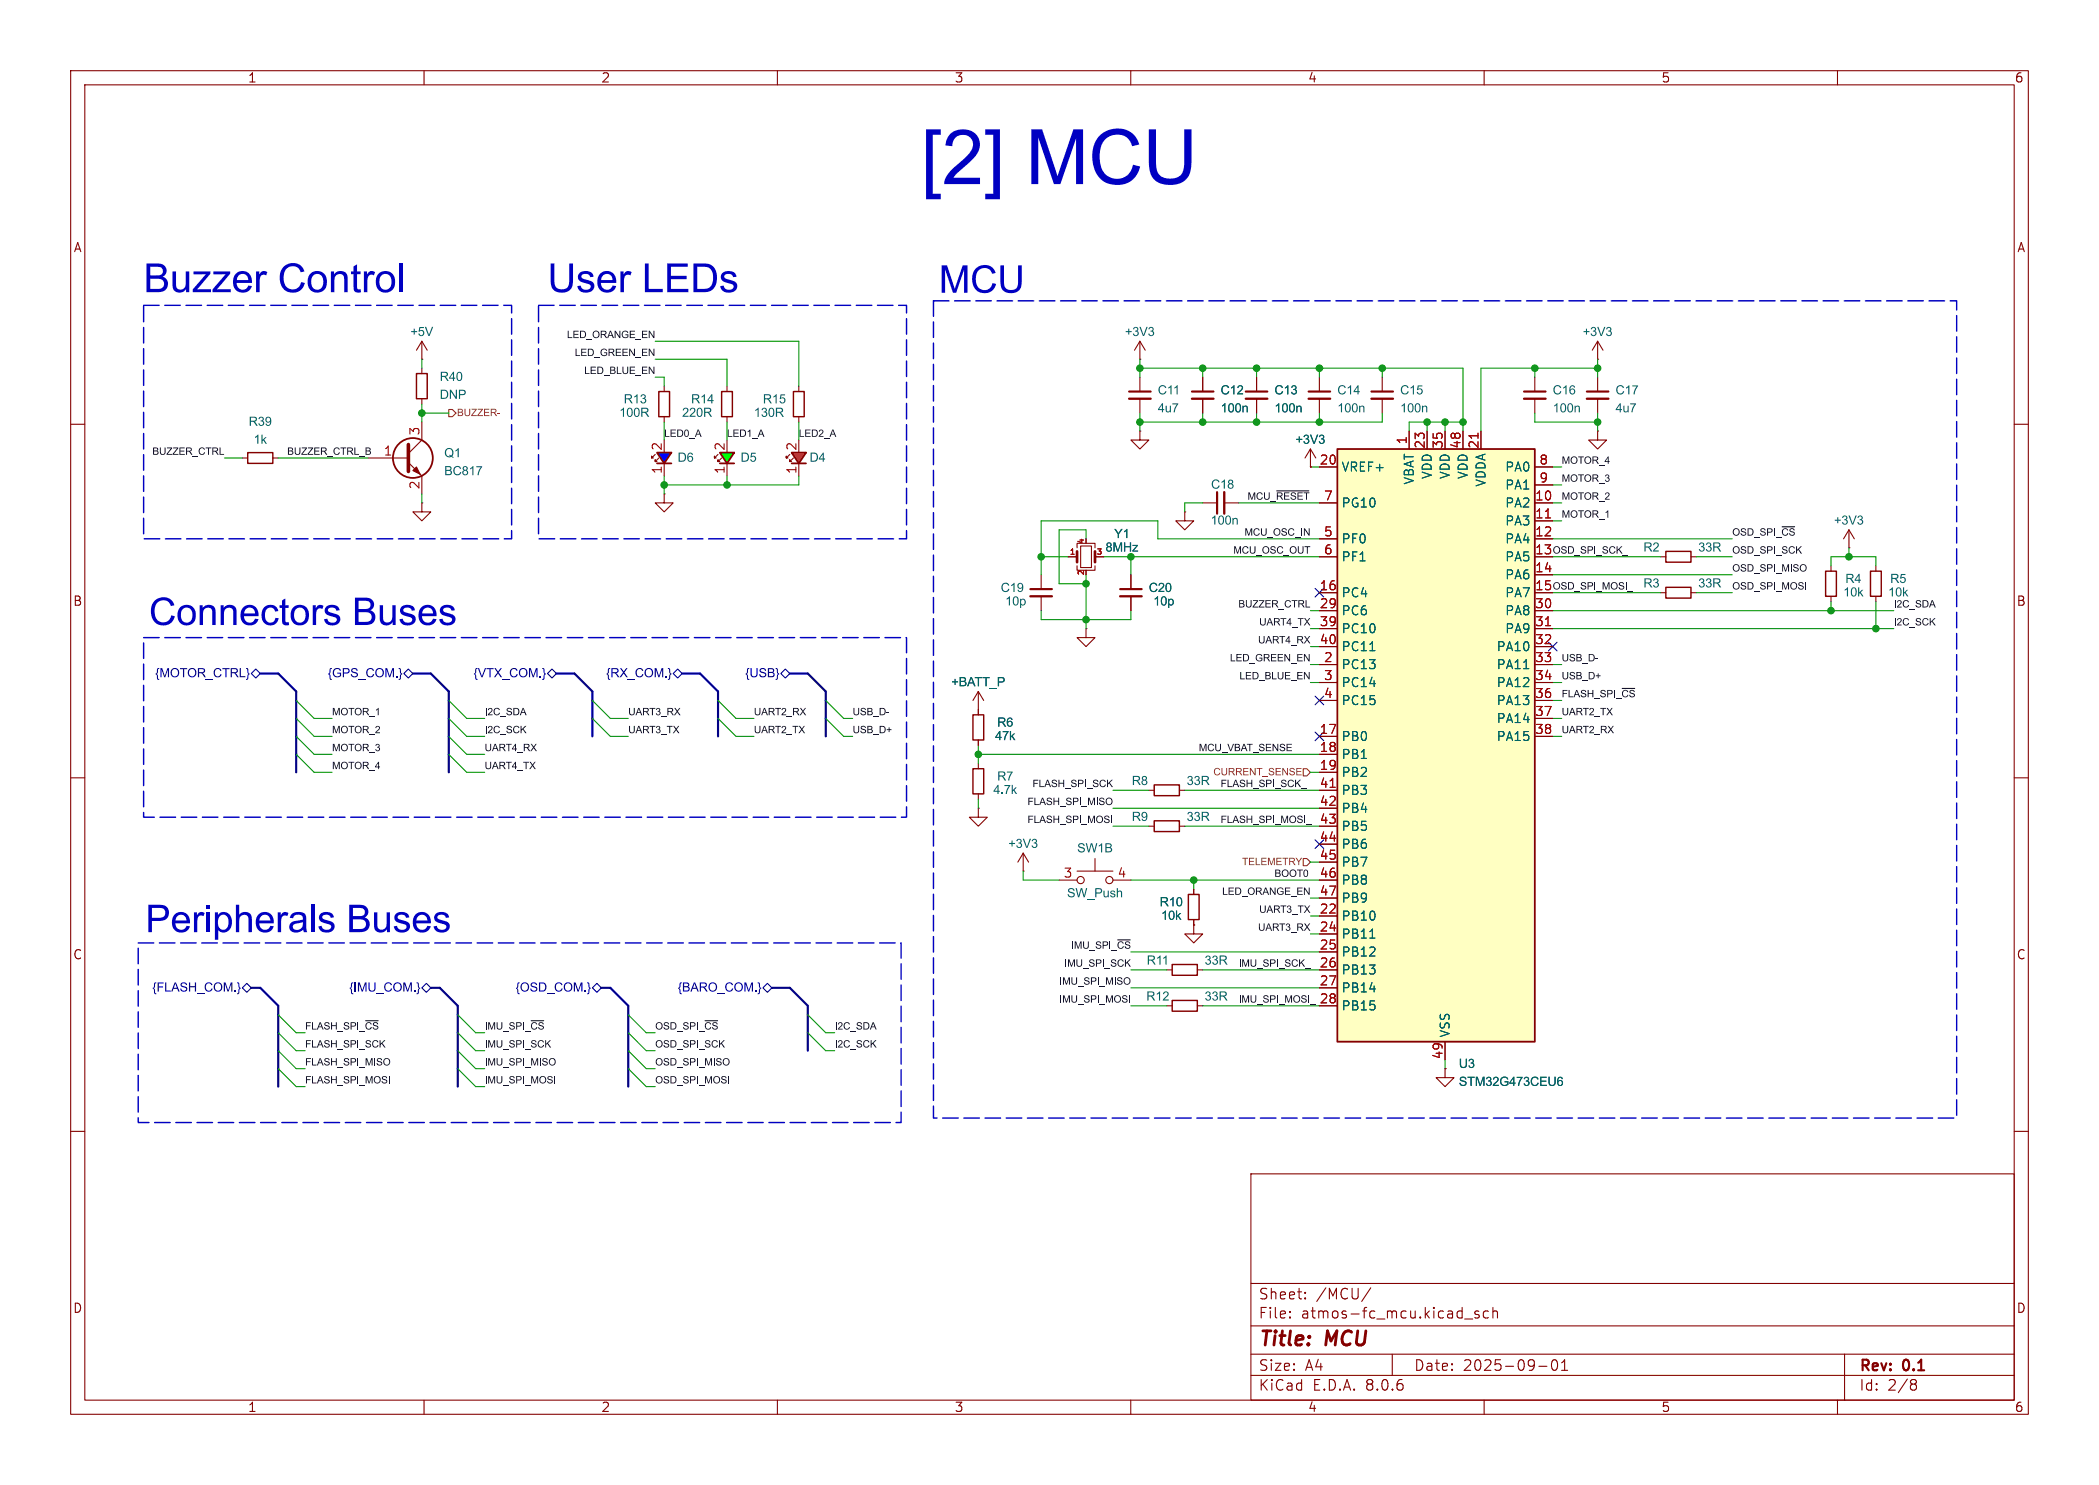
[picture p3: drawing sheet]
<svg xmlns="http://www.w3.org/2000/svg" width="297mm" height="210mm" viewBox="0 0 297 210" stroke-linecap="round" stroke-linejoin="round" font-family="sans-serif">
<g fill="none" stroke="#840000" stroke-width=".15">
<path d="M10 10h277v190h-277zM12 12h273v186h-273zM60 10v2M110 10v2M160 10v2M210 10v2M260 10v2M10 60h2M161.3 53.3v2.1M161.3 56.4v2M285 60h2M10 110h2"/>
<path d="M285 110h2M10 160h2M285 160h2M177 166h108v32h-108zM60 198v2M110 198v2M160 198v2M177 194.5h108M177 191.5h108M177 187.5h108M177 181.5h108M182.5 186.3h.1l-.1 .1"/>
<path d="M182.5 186.3v.1M182.5 185.5v.1M182.5 185.5h.1l-.1 .1M184.7 183.6v.1M184.7 183.6h-.1l.1 .1M184.7 182.8v.1M184.7 182.8h-.1l.1 .1M194 182.1l-1.3 2M197 191.5v3M207.2 186.5h1.2M209.2 185.5l-.3-.1-.2 .2v.2l.5 .2 .1 .1-.1 .2-.1 .1-.4-.1M210 198v2"/>
<path d="M210.6 185.5l-.4-.1-.3 .3v.4l.1 .2 .2 .1 .4-.1M211.2 185.5a.37 .37 0 0 1 .7 .1v.8M211.2 184.9v1.5M217.7 193.2h1.2M219.7 192.4a.36 .36 0 0 1 .3-.1 .36 .36 0 0 1 .3 .3 .77 .77 0 0 1-.4 1.2 .91 .91 0 0 1-.2-1.4zM221 193.8h.8M221 192.7l.4-.4v1.5M260 198v2M261 191.5v6.5M270.6 195.1h.3l.3 .3-.1 .2-.2 .1M270.6 195.7h.3M270.9 195.7l.2 .2 .1 .4-.3 .3h-.3"/>
</g>
<path d="M159.8 56.4h3" fill="none" stroke="#840000" stroke-width=".33"/>
<path d="M159.8 55.4h3" fill="none" stroke="#840000" stroke-width=".3"/>
<path d="M93 64h2l-1 1.5z" fill="#00f"/>
<g fill="none" stroke="#840000" stroke-width=".25">
<path d="M93 64h2l-1 1.5zM93 65.5h2"/>
<circle cx="58.4" cy="64.8" r="2.82"/>
</g>
<g fill="none" stroke="#840000" stroke-width=".15">
<path d="M59.7 50.8h.1M59.7 48.3v2.5M59.7 52.1v.7M59.7 56.4v.8M59.7 59.7v2.5l-1.9 1.9M59.7 48.3l-.8 1.2M59.7 48.3l.8 1.2M102.9 54.6v.8M102.9 58.9v.8M161.3 50.8h.1M161.3 48.3l-.8 1.2M161.3 48.3v2.5"/>
<path d="M161.3 48.3l.8 1.2M170.2 53.3v2.1M170.2 56.4v2M177.8 53.3v2.1M177.8 56.4v2M186.7 53.3v2.1M186.7 56.4v2M195.6 53.3v2.1M195.6 56.4v2M217.2 53.3v2.1M217.2 56.4v2M226.1 50.8h.1"/>
<path d="M226.1 48.3l-.8 1.2M226.1 48.3v2.5M226.1 48.3l.7 1.2M34.3 64.8h.8M38.6 64.8h.8M52.1 64.8h5.7M57.8 65.4l1.9 1.9v2.6M59.7 71.1v1.3h1.3l-1.3 1.3-1.3-1.3h1.3M59.7 71.1h.1M92.7 64.3l-.5 .5v-.3v.3h.3M93.2 64.8l-.5 .5v-.3v.3h.3M94 62.2v1.8"/>
<path d="M94 65.4v1.9M151.1 78.7h1.3M152.4 77.5v-.7h2.5v.7M152.9 77.2h1.5v3.1h-1.5zM154.9 78.7h1.3M170.2 71.1h2M173.2 71.1h2.1M185.4 66h.1M185.4 63.5l-.7 1.3M185.4 63.5v2.5M185.4 63.5l.8 1.3M226.1 61v1.2h1.2l-1.2 1.3-1.3-1.3h1.3"/>
<path d="M226.1 61h.1M234.9 78.7h.8M239.3 78.7h.7M152.4 80v.6h2.5v-.6"/>
</g>
<path d="M168.7 56.4h3M176.3 56.4h3M185.2 56.4h3M194.1 56.4h3M215.6 56.4h3.1M173.2 69.6v3" fill="none" stroke="#840000" stroke-width=".33"/>
<path d="M168.7 55.4h3M176.3 55.4h3M185.2 55.4h3M194.1 55.4h3M215.6 55.4h3.1M172.2 69.6v3" fill="none" stroke="#840000" stroke-width=".3"/>
<path d="M58.9 52.8h1.6v3.6h-1.6zM102.1 55.4h1.5v3.5h-1.5zM35.1 64h3.5v1.5h-3.5zM235.7 78h3.6v1.5h-3.6z" fill="none" stroke="#840000" stroke-width=".2"/>
<path d="M152.4 78v1.5M154.9 78v1.5" fill="none" stroke="#840000" stroke-width=".38"/>
<path d="M57.8 62.9v3.8" fill="none" stroke="#840000" stroke-width=".51"/>
<path d="M58.4 66.5l.5-.5 .5 1.1z" fill="#840000" stroke="#840000" stroke-width=".15"/>
<path d="M112 64h2l-1 1.5z" fill="#f90"/>
<path d="M112 64h2l-1 1.5zM112 65.5h2" fill="none" stroke="#840000" stroke-width=".25"/>
<path d="M113 54.6v.8M113 58.9v.8M226.1 53.3v2.1M226.1 56.4v2M111.8 64.3l-.5 .5v-.3v.3h.2M112.3 64.8l-.5 .5v-.3v.3h.2M113 62.2v1.8M113 65.4v1.9M167.6 72.4v1.3h1.3l-1.3 1.2-1.2-1.2h1.2M167.6 72.4h.1M147.3 81.3v2M147.3 84.3v2.1" fill="none" stroke="#840000" stroke-width=".15"/>
<path d="M112.3 55.4h1.5v3.5h-1.5z" fill="none" stroke="#840000" stroke-width=".2"/>
<path d="M224.5 56.4h3.1M145.8 84.3h3" fill="none" stroke="#840000" stroke-width=".33"/>
<path d="M224.5 55.4h3.1M145.8 83.3h3" fill="none" stroke="#840000" stroke-width=".3"/>
<path d="M189.2 63.5h28v83.8h-28z" fill="#ffffc2"/>
<path d="M189.2 63.5h28v83.8h-28z" fill="none" stroke="#840000" stroke-width=".25"/>
<g fill="none" stroke="#840000" stroke-width=".15">
<path d="M94 69.9v1.2h1.2l-1.2 1.3-1.3-1.3h1.3M94 69.9h.1M186.7 71.1h2.5M186.7 76.2h2.5M186.7 78.7h2.5M186.7 66h2.5M199.4 61v2.5M201.9 61v2.5M204.5 61v2.5M207 61v2.5M209.5 61v2.5M217.2 71.1h2.5"/>
<path d="M217.2 73.7h2.5M217.2 76.2h2.5M217.2 78.7h2.5M217.2 66h2.5M217.2 68.6h2.5M186.7 83.8h2.5M186.7 94h2.5M186.7 86.4h2.5M186.7 96.5h2.5M186.7 88.9h2.5M186.7 91.4h2.5M186.7 99.1h2.5"/>
<path d="M217.2 81.3h2.5M217.2 83.8h2.5M217.2 94h2.5M217.2 86.4h2.5M217.2 96.5h2.5M217.2 88.9h2.5M217.2 91.4h2.5M217.2 99.1h2.5M186.7 104.1h2.5M186.7 106.7h2.5M186.7 109.2h2.5M186.7 111.8h2.5"/>
<path d="M186.7 114.3h2.5M186.7 116.8h2.5M186.7 119.4h2.5M217.2 104.1h2.5M217.2 101.6h2.5M186.7 129.5h2.5M186.7 132.1h2.5M186.7 134.6h2.5M186.7 137.2h2.5M186.7 139.7h2.5M186.7 121.9h2.5M186.7 124.5h2.5"/>
<path d="M186.7 127h2.5M186.7 142.2h2.5M204.5 147.3v2.6"/>
</g>
<path d="M209.1 61.3v.7M218.7 73.2h.7M218.7 88.5h.7M188.2 111.3h.7" fill="none" stroke="#a90000" stroke-width=".15"/>
<path d="M193.8 92h.8M215.6 94.6h.7M193.8 132.7h.8" fill="none" stroke="#006464" stroke-width=".15"/>
<path d="M101.9 64h2l-1 1.5z" fill="#0f0"/>
<path d="M101.9 64h2l-1 1.5zM101.9 65.5h2" fill="none" stroke="#840000" stroke-width=".25"/>
<g fill="none" stroke="#840000" stroke-width=".15">
<path d="M94 54.6v.8M94 58.9v.8M101.6 64.3l-.5 .5v-.3v.3h.2M102.1 64.8l-.5 .5v-.3v.3h.3M102.9 62.2v1.8M102.9 65.4v1.9M161.3 61v1.2h1.3l-1.3 1.3-1.3-1.3h1.3M161.3 61h.1M261.6 77.5h.1M261.6 74.9l-.7 1.3M261.6 74.9v2.6M261.6 74.9l.8 1.3"/>
<path d="M138.4 97.8l-.7 1.3M138.4 97.8v3.3M138.4 97.8l.8 1.3M153.7 88.9v1.3h1.2l-1.2 1.2-1.3-1.2h1.3M153.7 88.9h.1M160 81.3v2M160 84.3v2.1M234.9 83.8h.8M239.3 83.8h.7M259.1 80v.8M259.1 84.3v.8M265.4 80v.8"/>
<path d="M265.4 84.3v.8M138.4 114.3v1.3h1.3l-1.3 1.2-1.2-1.2h1.2M138.4 114.3h.1M138.4 104.6v.8M138.4 108v.7M138.4 112.3v.7M162.6 111.8h.7M162.6 116.8h.7M166.9 111.8h.7M166.9 116.8h.7M144.8 123.2h.1M144.8 120.7l-.8 1.2"/>
<path d="M144.8 120.7v2.5M144.8 120.7l.7 1.2M149.9 124.5h2.5M152.4 123.2h5.1M154.9 121.4v1.8M157.5 124.5h2.5M165.1 137.2h.8M168.9 130.8v1.3h1.3l-1.3 1.3-1.3-1.3h1.3M168.9 130.8h.1M168.9 125.7v.8M168.9 130v.8M169.4 137.2h.8"/>
<path d="M169.4 142.2h.8M204.5 151.1v1.3h1.2l-1.2 1.3-1.3-1.3h1.3M204.5 151.1h.1"/>
<circle cx="152.9" cy="124.5" r=".51"/>
<circle cx="157" cy="124.5" r=".51"/>
</g>
<path d="M93.2 55.4h1.5v3.5h-1.5zM235.7 83.1h3.6v1.5h-3.6zM258.3 80.8h1.5v3.5h-1.5zM264.7 80.8h1.5v3.5h-1.5zM137.7 101.1h1.5v3.5h-1.5zM137.7 108.7h1.5v3.6h-1.5zM163.3 111h3.6v1.5h-3.6zM163.3 116.1h3.6v1.5h-3.6zM165.9 136.4h3.5v1.5h-3.5zM168.1 126.5h1.6v3.5h-1.6zM165.9 141.5h3.5v1.5h-3.5z" fill="none" stroke="#840000" stroke-width=".2"/>
<path d="M158.5 84.3h3" fill="none" stroke="#840000" stroke-width=".33"/>
<path d="M158.5 83.3h3" fill="none" stroke="#840000" stroke-width=".3"/>
<path d="M35.6 95.3l.6-.7 .6 .7-.6 .6zM57.1 95.3l.7-.7 .6 .7-.6 .6zM77.5 95.3l.6-.7 .6 .7-.6 .6zM95.2 95.3l.7-.7 .6 .7-.6 .6zM110.5 95.3l.6-.7 .7 .7-.7 .6zM34.3 139.7l.6-.6 .7 .6-.7 .6zM59.7 139.7l.6-.6 .7 .6-.7 .6zM83.8 139.7l.7-.6 .6 .6-.6 .6zM107.9 139.7l.7-.6 .6 .6-.6 .6z" fill="none" stroke="#000084" stroke-width=".15"/>
<path d="M63.5 57.9h.5l.5 .5-.5 .5h-.5zM184.4 108.7h.5l.5 .5-.5 .5h-.5zM184.4 121.4h.5l.5 .5-.5 .5h-.5z" fill="none" stroke="#725600" stroke-width=".15"/>
<path d="M180.7 69.4h4.5" fill="none" stroke="#0f0f0f" stroke-width=".15"/>
<g fill="#0000c2">
<path d="M131 18.3h2.1v.8h-1.1v8.3h1.1v.8h-2.1z"/>
<path d="M134.5 18.9a2.66 2.66 0 0 1 4 .7 2.66 2.66 0 0 1-.9 3l-2.1 1.8-.6 .7h3.8v.9h-5.1a4.3 4.3 0 0 1 1.9-2.8 7.4 7.4 0 0 0 2.1-2.3 1.46 1.46 0 0 0-1.3-1.9 1.46 1.46 0 0 0-1.6 1.7l-.9-.1a2.55 2.55 0 0 1 .7-1.7z"/>
<path d="M139.4 18.3h2.1v9.9h-2.1v-.8h1.1v-8.3h-1.1z"/>
<path d="M145.9 18.3h1.6l2.1 6.6 2.3-6.6h1.4v7.7h-1v-6.5l-2.3 6.5h-.9l-2.2-6.6v6.6h-1z"/>
<path d="M155.5 19.3a3.5 3.5 0 0 1 5.2 .1l.5 1-1 .3a2.28 2.28 0 0 0-2-1.7 2.28 2.28 0 0 0-2.3 1.4 4.6 4.6 0 0 0 .4 4.1 2.31 2.31 0 0 0 2.4 .7 2.31 2.31 0 0 0 1.6-1.9l1 .3a3.4 3.4 0 0 1-2.6 2.5 3.4 3.4 0 0 1-3.4-1.3 5 5 0 0 1 .2-5.5z"/>
<path d="M162.6 18.3h1v4.5a2.08 2.08 0 0 0 1.1 2.4 2.08 2.08 0 0 0 2.6-.8l.3-1.1v-5h1v4.5a3.1 3.1 0 0 1-1.2 2.9 3.8 3.8 0 0 1-4.2-.4 3.7 3.7 0 0 1-.6-2.5z"/>
</g>
<path d="M20.3 43.2h52.1v33h-52.1zM76.2 43.2h52.1v33h-52.1zM132.1 42.5h144.8v115.6h-144.8zM20.3 90.2h108v25.4h-108zM19.6 133.4h107.9v25.4h-107.9z" fill="none" stroke="#0000c2" stroke-width=".2" stroke-dasharray="2.2 .8"/>
<path d="M36.8 95.3h2.6l2.5 2.5v11.4M58.4 95.3h2.6l2.5 2.5v11.4M78.7 95.3h2.6l2.5 2.5v6.3M96.5 95.3h2.6l2.5 2.5v6.3M111.8 95.3h2.5l2.5 2.5v6.3M35.6 139.7h1.2l2.6 2.5v11.5M61 139.7h1.2l2.6 2.5v11.5M85.1 139.7h1.3l2.5 2.5v11.5M109.2 139.7h2.6l2.5 2.5v6.4" fill="none" stroke="#000084" stroke-width=".3"/>
<g fill="none" stroke="#009600" stroke-width=".15">
<path d="M59.7 50.8v1.3M59.7 57.2v2.5M59.7 58.4h3.8M92.7 53.3h1.3v1.3M92.7 50.8h10.2v3.8M92.7 48.3h20.3v6.3M94 59.7v2.5M102.9 59.7v2.5M113 59.7v2.5M161.3 50.8v2.5M161.3 58.4v2.6M161.3 52.1h45.7v8.9"/>
<path d="M170.2 52.1v1.2M170.2 58.4v1.3M177.8 52.1v1.2M177.8 58.4v1.3M186.7 52.1v1.2M186.7 58.4v1.3M195.6 58.4v1.3h-34.3M195.6 52.1v1.2M201.9 59.7v1.3M204.5 59.7v1.3M207 59.7h-7.6v1.3M217.2 58.4v1.3h8.9"/>
<path d="M217.2 52.1v1.2M226.1 52.1h-16.6v8.9M226.1 50.8v2.5M226.1 58.4v2.6M31.7 64.8h2.6M39.4 64.8h12.7M59.7 69.9v1.2M94 67.3v2.6M102.9 67.3v1.3M113 67.3v1.3h-19M147.3 78.7h3.8M153.7 76.2v-1.3h-3.8v7.7h3.8"/>
<path d="M156.2 78.7h30.5M160 78.7v2.6M170.2 71.1h-2.6v1.3M175.3 71.1h11.4M185.4 66h1.3M186.7 76.2h-22.9v-2.5h-16.5v7.6M219.7 78.7h15.2M219.7 76.2h25.4M219.7 71.1h1.3M219.7 66h1.3M219.7 73.7h1.3M219.7 68.6h1.3"/>
<path d="M240 78.7h5.1M261.6 77.5v1.2M41.9 99.1l2.5 2.5h2.6M63.5 99.1l2.5 2.5h2.6M83.8 99.1l2.6 2.5h2.5M101.6 99.1l2.5 2.5h2.6M116.8 99.1l2.6 2.5h1.2M147.3 86.4v1.2h12.7v-1.2M153.7 81.3v7.6M185.4 88.9h1.3M185.4 86.4h1.3M185.4 94h1.3"/>
<path d="M185.4 96.5h1.3M185.4 91.4h1.3M219.7 88.9h48.3M219.7 86.4h48.3M219.7 94h1.3M219.7 96.5h1.3M219.7 83.8h15.2M219.7 81.3h25.4M219.7 99.1h1.3M240 83.8h5.1M259.1 80v-1.3h6.3v1.3M259.1 85.1v1.3"/>
<path d="M265.4 85.1v3.8M41.9 101.6l2.5 2.5h2.6M41.9 106.7l2.5 2.5h2.6M41.9 104.1l2.5 2.6h2.6M63.5 101.6l2.5 2.5h2.6M63.5 106.7l2.5 2.5h2.6M63.5 104.1l2.5 2.6h2.6M83.8 101.6l2.6 2.5h2.5M101.6 101.6l2.5 2.5h2.6M116.8 101.6l2.6 2.5h1.2M138.4 106.7h48.3M138.4 105.4v2.6"/>
<path d="M138.4 113v1.3M157.5 111.8h5.1M157.5 116.8h5.1M157.5 114.3h29.2M167.6 111.8h19.1M167.6 116.8h19.1M185.4 109.2h1.3M219.7 101.6h1.3M219.7 104.1h1.3M144.8 123.2v1.3h5.1M160 124.5h26.7M160 137.2h5.1"/>
<path d="M160 139.7h26.7M160 134.6h26.7M168.9 124.5v1.2M170.2 137.2h16.5M185.4 129.5h1.3M185.4 127h1.3M185.4 132.1h1.3M185.4 121.9h1.3M39.4 148.6l2.5 2.5h1.3M39.4 143.5l2.5 2.6h1.3M39.4 151.1l2.5 2.6h1.3M39.4 146.1l2.5 2.5h1.3"/>
<path d="M64.8 148.6l2.5 2.5h1.3M64.8 143.5l2.5 2.6h1.3M64.8 151.1l2.5 2.6h1.3M64.8 146.1l2.5 2.5h1.3M88.9 148.6l2.5 2.5h1.3M88.9 143.5l2.5 2.6h1.3M88.9 151.1l2.5 2.6h1.3M88.9 146.1l2.5 2.5h1.3M114.3 143.5l2.5 2.6h1.3M114.3 146.1l2.5 2.5h1.3M160 142.2h5.1M170.2 142.2h16.5"/>
<path d="M204.5 149.9v1.2"/>
</g>
<path d="M186.1 98.5l1.2 1.2M186.1 83.2l1.2 1.2M187.3 98.5l-1.2 1.2M187.3 83.2l-1.2 1.2M219.1 90.8l1.2 1.2M220.3 90.8l-1.2 1.2M186.1 103.5l1.2 1.2M186.1 118.8l1.2 1.2M187.3 103.5l-1.2 1.2M187.3 118.8l-1.2 1.2" fill="none" stroke="#000084" stroke-width=".15"/>
<g fill="none" stroke="#840000" stroke-width=".15">
<path d="M170.2 53.3v2.1M170.2 56.4v2M177.8 53.3v2.1M177.8 56.4v2M151.1 78.7h1.3M154.9 78.7h1.3M185.4 66h.1M186.7 71.1h2.5M186.7 76.2h2.5M186.7 78.7h2.5M186.7 66h2.5M199.4 61v2.5"/>
<path d="M201.9 61v2.5M204.5 61v2.5M207 61v2.5M209.5 61v2.5M217.2 71.1h2.5M217.2 73.7h2.5M217.2 76.2h2.5M217.2 78.7h2.5M217.2 66h2.5M217.2 68.6h2.5M160 81.3v2M160 84.3v2.1"/>
<path d="M186.7 83.8h2.5M186.7 94h2.5M186.7 86.4h2.5M186.7 96.5h2.5M186.7 88.9h2.5M186.7 91.4h2.5M186.7 99.1h2.5M217.2 81.3h2.5M217.2 83.8h2.5M217.2 94h2.5M217.2 86.4h2.5M217.2 96.5h2.5"/>
<path d="M217.2 88.9h2.5M217.2 91.4h2.5M217.2 99.1h2.5M138.4 100.3v.8M138.4 104.6v.8M186.7 104.1h2.5M186.7 106.7h2.5M186.7 109.2h2.5M186.7 111.8h2.5M186.7 114.3h2.5M186.7 116.8h2.5M186.7 119.4h2.5"/>
<path d="M217.2 104.1h2.5M217.2 101.6h2.5M168.9 130.8h.1M168.9 125.7v.8M168.9 130v.8M186.7 129.5h2.5M186.7 132.1h2.5M186.7 134.6h2.5M186.7 137.2h2.5M186.7 139.7h2.5M186.7 121.9h2.5M186.7 124.5h2.5"/>
<path d="M186.7 127h2.5M186.7 142.2h2.5M204.5 151.1h.1M204.5 147.3v2.6"/>
</g>
<path d="M209.1 61.3v.7M218.7 73.2h.7M218.7 88.5h.7M188.2 111.3h.7" fill="none" stroke="#a90000" stroke-width=".15"/>
<path d="M193.8 92h.8M215.6 94.6h.7M193.8 132.7h.8" fill="none" stroke="#006464" stroke-width=".15"/>
<g fill="#009600" stroke="#009600" stroke-width=".15">
<circle cx="265.4" cy="88.9" r=".46"/>
<circle cx="261.6" cy="78.7" r=".46"/>
<circle cx="259.1" cy="86.4" r=".46"/>
<circle cx="160" cy="78.7" r=".46"/>
<circle cx="186.7" cy="59.7" r=".46"/>
<circle cx="207" cy="59.7" r=".46"/>
<circle cx="204.5" cy="59.7" r=".46"/>
<circle cx="226.1" cy="52.1" r=".46"/>
<circle cx="217.2" cy="52.1" r=".46"/>
<circle cx="226.1" cy="59.7" r=".46"/>
<circle cx="153.7" cy="87.6" r=".46"/>
<circle cx="147.3" cy="78.7" r=".46"/>
<circle cx="168.9" cy="124.5" r=".46"/>
<circle cx="59.7" cy="58.4" r=".46"/>
<circle cx="94" cy="68.6" r=".46"/>
<circle cx="102.9" cy="68.6" r=".46"/>
<circle cx="177.8" cy="52.1" r=".46"/>
<circle cx="186.7" cy="52.1" r=".46"/>
<circle cx="177.8" cy="59.7" r=".46"/>
<circle cx="170.2" cy="59.7" r=".46"/>
<circle cx="170.2" cy="52.1" r=".46"/>
<circle cx="161.3" cy="59.7" r=".46"/>
<circle cx="161.3" cy="52.1" r=".46"/>
<circle cx="201.9" cy="59.7" r=".46"/>
<circle cx="195.6" cy="52.1" r=".46"/>
<circle cx="138.4" cy="106.7" r=".46"/>
<circle cx="153.7" cy="82.6" r=".46"/>
</g>
<g font-size="5.6" fill="#0000c2">
<text x="20.3" y="42">Buzzer Control</text>
<text x="77.5" y="42">User LEDs</text>
</g>
<g font-size="5.3" fill="#0000c2">
<text x="132.8" y="42">MCU</text>
<text x="21.1" y="89">Connectors Buses</text>
<text x="20.6" y="132.5">Peripherals Buses</text>
</g>
<g font-size="2.8" fill="#840000">
<text x="178" y="190.9">Title:</text>
<text x="187.7" y="190.9">MCU</text>
</g>
<g font-size="2.1" fill="#840000">
<text x="178" y="184">Sheet:</text>
<text x="186.2" y="184">/MCU/</text>
<text x="178" y="186.7">File:</text>
<text x="184.1" y="186.7">atmos-fc_mcu.kicad_sch</text>
<text x="178" y="196.9">KiCad</text>
<text x="178" y="194.1">Size:</text>
<text x="184.7" y="194.1">A4</text>
<text x="185.7" y="196.9">E.D.A.</text>
<text x="193.3" y="196.9">8.0.6</text>
<text x="200" y="194.1">Date:</text>
<text x="207" y="194.1">2025-09-01</text>
<text x="263" y="194.3">Rev:</text>
<text x="263" y="196.9">Id:</text>
<text x="267.1" y="196.9">2/8</text>
<text x="269.4" y="194.3">0.1</text>
</g>
<g font-size="1.8" fill="#840000">
<text x="35" y="11.9">1</text>
<text x="85" y="11.9">2</text>
<text x="135" y="11.9">3</text>
<text x="185" y="11.9">4</text>
<text x="235" y="11.9">5</text>
<text x="285" y="11.9">6</text>
<text x="10.3" y="35.9">A</text>
<text x="285.3" y="35.9">A</text>
<text x="10.3" y="85.9">B</text>
<text x="285.3" y="85.9">B</text>
<text x="10.3" y="135.9">C</text>
<text x="285.3" y="135.9">C</text>
<text x="10.3" y="185.9">D</text>
<text x="285.3" y="185.9">D</text>
<text x="35" y="199.9">1</text>
<text x="85" y="199.9">2</text>
<text x="135" y="199.9">3</text>
<text x="185" y="199.9">4</text>
<text x="235" y="199.9">5</text>
<text x="285" y="199.9">6</text>
</g>
<g font-size="1.8" fill="#006464">
<text x="58.1" y="48">+5V</text>
<text x="159.2" y="48">+3V3</text>
<text x="224" y="48">+3V3</text>
<text x="62.2" y="54.3">R40</text>
<text x="62.2" y="56.9">DNP</text>
<text x="87.6" y="59.4">100R</text>
<text x="88.3" y="57.5">R13</text>
<text x="96.5" y="59.4">220R</text>
<text x="97.8" y="57.5">R14</text>
<text x="106.7" y="59.4">130R</text>
<text x="107.9" y="57.5">R15</text>
<text x="163.8" y="56.2">C11</text>
<text x="163.8" y="58.8">4u7</text>
<text x="172.7" y="56.2">C12</text>
<text x="172.7" y="58.8">100n</text>
<text x="180.3" y="56.2">C13</text>
<text x="180.3" y="58.8">100n</text>
<text x="189.2" y="56.2">C14</text>
<text x="189.2" y="58.8">100n</text>
<text x="198.1" y="56.2">C15</text>
<text x="198.1" y="58.8">100n</text>
<text x="219.7" y="56.2">C16</text>
<text x="219.7" y="58.8">100n</text>
<text x="228.6" y="56.2">C17</text>
<text x="228.6" y="58.8">4u7</text>
<text x="35.2" y="60.7">R39</text>
<text x="35.9" y="63.2">1k</text>
<text x="62.9" y="65.1">Q1</text>
<text x="95.9" y="65.8">D6</text>
<text x="104.8" y="65.8">D5</text>
<text x="114.6" y="65.8">D4</text>
<text x="183.3" y="63.2">+3V3</text>
<text x="62.9" y="67.7">BC817</text>
<text x="171.4" y="69.6">C18</text>
<text x="189.7" y="66.9">VREF+</text>
<text x="189.7" y="72">PG10</text>
<text x="200.3" y="68.6" transform="rotate(-90 200.3 68.6)">VBAT</text>
<text x="202.8" y="67.8" transform="rotate(-90 202.8 67.8)">VDD</text>
<text x="205.3" y="67.8" transform="rotate(-90 205.3 67.8)">VDD</text>
<text x="207.9" y="67.8" transform="rotate(-90 207.9 67.8)">VDD</text>
<text x="210.4" y="68.9" transform="rotate(-90 210.4 68.9)">VDDA</text>
<text x="212.9" y="72">PA2</text>
<text x="212.9" y="66.9">PA0</text>
<text x="212.9" y="69.4">PA1</text>
<text x="157.7" y="76.6">Y1</text>
<text x="171.3" y="74.7">100n</text>
<text x="189.7" y="77.1">PF0</text>
<text x="212.9" y="74.5">PA3</text>
<text x="212.9" y="77.1">PA4</text>
<text x="259.5" y="74.7">+3V3</text>
<text x="156.4" y="78.5">8MHz</text>
<text x="189.7" y="79.6">PF1</text>
<text x="212.9" y="79.6">PA5</text>
<text x="212.9" y="82.1">PA6</text>
<text x="232.5" y="78.5">R2</text>
<text x="232.5" y="83.6">R3</text>
<text x="240.3" y="78.5">33R</text>
<text x="240.3" y="83.6">33R</text>
<text x="261.1" y="82.9">R4</text>
<text x="267.5" y="82.9">R5</text>
<text x="141.6" y="84.2">C19</text>
<text x="142.2" y="86.1">10p</text>
<text x="162.6" y="84.2">C20</text>
<text x="163.2" y="86.1">10p</text>
<text x="189.7" y="84.7">PC4</text>
<text x="189.7" y="87.2">PC6</text>
<text x="189.7" y="89.8">PC10</text>
<text x="212.9" y="84.7">PA7</text>
<text x="212.9" y="87.2">PA8</text>
<text x="212.9" y="89.8">PA9</text>
<text x="260.8" y="84.8">10k</text>
<text x="267.2" y="84.8">10k</text>
<text x="189.7" y="94.8">PC13</text>
<text x="189.7" y="92.3">PC11</text>
<text x="211.7" y="92.3">PA10</text>
<text x="211.7" y="94.8">PA11</text>
<text x="134.6" y="97.5">+BATT_P</text>
<text x="189.7" y="97.4">PC14</text>
<text x="189.7" y="99.9">PC15</text>
<text x="211.7" y="97.4">PA12</text>
<text x="211.7" y="99.9">PA13</text>
<text x="140.8" y="105.1">47k</text>
<text x="141.1" y="103.2">R6</text>
<text x="189.7" y="105">PB0</text>
<text x="189.7" y="107.5">PB1</text>
<text x="211.7" y="102.5">PA14</text>
<text x="211.7" y="105">PA15</text>
<text x="140.6" y="112.8">4.7k</text>
<text x="141.1" y="110.9">R7</text>
<text x="160.2" y="111.5">R8</text>
<text x="167.9" y="111.5">33R</text>
<text x="189.7" y="110.1">PB2</text>
<text x="189.7" y="112.6">PB3</text>
<text x="160.2" y="116.6">R9</text>
<text x="167.9" y="116.6">33R</text>
<text x="189.7" y="115.2">PB4</text>
<text x="189.7" y="117.7">PB5</text>
<text x="142.7" y="120.4">+3V3</text>
<text x="152.4" y="121">SW1B</text>
<text x="189.7" y="120.2">PB6</text>
<text x="189.7" y="122.8">PB7</text>
<text x="189.7" y="125.3">PB8</text>
<text x="151" y="127.4">SW_Push</text>
<text x="164.1" y="128.6">R10</text>
<text x="164.3" y="130.5">10k</text>
<text x="189.7" y="130.4">PB10</text>
<text x="189.7" y="127.9">PB9</text>
<text x="162.3" y="136.9">R11</text>
<text x="170.5" y="136.9">33R</text>
<text x="189.7" y="132.9">PB11</text>
<text x="189.7" y="135.5">PB12</text>
<text x="162.2" y="142">R12</text>
<text x="170.5" y="142">33R</text>
<text x="189.7" y="138">PB13</text>
<text x="189.7" y="140.6">PB14</text>
<text x="189.7" y="143.1">PB15</text>
<text x="205.3" y="146.8" transform="rotate(-90 205.3 146.8)">VSS</text>
<text x="206.4" y="151.5">U3</text>
<text x="206.4" y="154">STM32G473CEU6</text>
</g>
<g font-size="1.8" fill="#a90000">
<text x="54.2" y="64.5">1</text>
<text x="59.4" y="61.7" transform="rotate(-90 59.4 61.7)">3</text>
<text x="93.7" y="63.8" transform="rotate(-90 93.7 63.8)">2</text>
<text x="102.6" y="63.8" transform="rotate(-90 102.6 63.8)">2</text>
<text x="112.8" y="63.8" transform="rotate(-90 112.8 63.8)">2</text>
<text x="186.6" y="65.8">20</text>
<text x="199.1" y="62.9" transform="rotate(-90 199.1 62.9)">1</text>
<text x="201.7" y="63.5" transform="rotate(-90 201.7 63.5)">23</text>
<text x="204.2" y="63.5" transform="rotate(-90 204.2 63.5)">35</text>
<text x="206.8" y="63.5" transform="rotate(-90 206.8 63.5)">48</text>
<text x="209.3" y="63.5" transform="rotate(-90 209.3 63.5)">21</text>
<text x="217.7" y="65.8">8</text>
<text x="59.4" y="69.3" transform="rotate(-90 59.4 69.3)">2</text>
<text x="93.7" y="67.1" transform="rotate(-90 93.7 67.1)">1</text>
<text x="102.6" y="67.1" transform="rotate(-90 102.6 67.1)">1</text>
<text x="112.8" y="67.1" transform="rotate(-90 112.8 67.1)">1</text>
<text x="187.3" y="70.9">7</text>
<text x="217.1" y="70.9">10</text>
<text x="217.7" y="68.3">9</text>
<text x="187.3" y="75.9">5</text>
<text x="217.1" y="73.4">11</text>
<text x="217.1" y="75.9">12</text>
<text x="186.6" y="83.6">16</text>
<text x="187.3" y="78.5">6</text>
<text x="217.1" y="78.5">13</text>
<text x="217.1" y="81">14</text>
<text x="217.1" y="83.6">15</text>
<text x="186.6" y="86.1">29</text>
<text x="186.6" y="88.6">39</text>
<text x="217.1" y="86.1">30</text>
<text x="217.1" y="88.6">31</text>
<text x="186.6" y="91.2">40</text>
<text x="187.3" y="93.7">2</text>
<text x="217.1" y="91.2">32</text>
<text x="217.1" y="93.7">33</text>
<text x="187.3" y="96.3">3</text>
<text x="187.3" y="98.8">4</text>
<text x="217.1" y="96.3">34</text>
<text x="217.1" y="98.8">36</text>
<text x="217.1" y="101.3">37</text>
<text x="186.6" y="103.9">17</text>
<text x="186.6" y="106.4">18</text>
<text x="217.1" y="103.9">38</text>
<text x="186.6" y="109">19</text>
<text x="186.6" y="111.5">41</text>
<text x="186.6" y="114">42</text>
<text x="186.6" y="116.6">43</text>
<text x="186.6" y="119.1">44</text>
<text x="150.4" y="124.2">3</text>
<text x="158" y="124.2">4</text>
<text x="186.6" y="121.7">45</text>
<text x="186.6" y="124.2">46</text>
<text x="186.6" y="129.3">22</text>
<text x="186.6" y="131.8">24</text>
<text x="186.6" y="126.7">47</text>
<text x="186.6" y="134.4">25</text>
<text x="186.6" y="136.9">26</text>
<text x="186.6" y="139.4">27</text>
<text x="186.6" y="142">28</text>
<text x="204.2" y="149.9" transform="rotate(-90 204.2 149.9)">49</text>
</g>
<g font-size="1.8" fill="#000084">
<text x="22" y="96.3">{MOTOR_CTRL}</text>
<text x="46.4" y="96.3">{GPS_COM.}</text>
<text x="67" y="96.3">{VTX_COM.}</text>
<text x="85.8" y="96.3">{RX_COM.}</text>
<text x="105.5" y="96.3">{USB}</text>
<text x="21.6" y="140.7">{FLASH_COM.}</text>
<text x="49.4" y="140.7">{IMU_COM.}</text>
<text x="73" y="140.7">{OSD_COM.}</text>
<text x="95.9" y="140.7">{BARO_COM.}</text>
</g>
<g font-size="1.4" fill="#0f0f0f">
<text x="80.2" y="48">LED_ORANGE_EN</text>
<text x="81.3" y="50.5">LED_GREEN_EN</text>
<text x="82.7" y="53.1">LED_BLUE_EN</text>
<text x="21.6" y="64.5">BUZZER_CTRL</text>
<text x="40.6" y="64.5">BUZZER_CTRL_B</text>
<text x="94" y="62">LED0_A</text>
<text x="102.9" y="62">LED1_A</text>
<text x="113" y="62">LED2_A</text>
<text x="221" y="65.8">MOTOR_4</text>
<text x="176.5" y="70.8">MCU_~{RESET}</text>
<text x="221" y="68.3">MOTOR_3</text>
<text x="221" y="70.8">MOTOR_2</text>
<text x="176.1" y="75.9">MCU_OSC_IN</text>
<text x="221" y="73.4">MOTOR_1</text>
<text x="245.1" y="75.9">OSD_SPI_~{CS}</text>
<text x="174.5" y="78.5">MCU_OSC_OUT</text>
<text x="219.7" y="83.5">OSD_SPI_MOSI_</text>
<text x="219.7" y="78.5">OSD_SPI_SCK_</text>
<text x="245.1" y="81">OSD_SPI_MISO</text>
<text x="245.1" y="78.5">OSD_SPI_SCK</text>
<text x="245.1" y="83.5">OSD_SPI_MOSI</text>
<text x="175.2" y="86.1">BUZZER_CTRL</text>
<text x="178.2" y="88.6">UART4_TX</text>
<text x="268" y="86.1">I2C_SDA</text>
<text x="268" y="88.6">I2C_SCK</text>
<text x="174" y="93.7">LED_GREEN_EN</text>
<text x="178" y="91.2">UART4_RX</text>
<text x="221" y="93.7">USB_D-</text>
<text x="47" y="101.3">MOTOR_1</text>
<text x="68.6" y="101.3">I2C_SDA</text>
<text x="88.9" y="101.3">UART3_RX</text>
<text x="106.7" y="101.3">UART2_RX</text>
<text x="120.6" y="101.3">USB_D-</text>
<text x="175.4" y="96.2">LED_BLUE_EN</text>
<text x="221" y="96.2">USB_D+</text>
<text x="221" y="101.3">UART2_TX</text>
<text x="221" y="98.8">FLASH_SPI_~{CS}</text>
<text x="47" y="106.4">MOTOR_3</text>
<text x="47" y="103.9">MOTOR_2</text>
<text x="68.6" y="106.4">UART4_RX</text>
<text x="68.6" y="103.9">I2C_SCK</text>
<text x="88.9" y="103.9">UART3_TX</text>
<text x="106.7" y="103.9">UART2_TX</text>
<text x="120.6" y="103.9">USB_D+</text>
<text x="169.6" y="106.4">MCU_VBAT_SENSE</text>
<text x="221" y="103.9">UART2_RX</text>
<text x="47" y="108.9">MOTOR_4</text>
<text x="68.6" y="108.9">UART4_TX</text>
<text x="146.1" y="111.5">FLASH_SPI_SCK</text>
<text x="172.7" y="111.5">FLASH_SPI_SCK_</text>
<text x="145.4" y="114">FLASH_SPI_MISO</text>
<text x="145.4" y="116.6">FLASH_SPI_MOSI</text>
<text x="172.7" y="116.6">FLASH_SPI_MOSI_</text>
<text x="180.3" y="124.2">BOOT0</text>
<text x="172.9" y="126.7">LED_ORANGE_EN</text>
<text x="178" y="131.8">UART3_RX</text>
<text x="178.2" y="129.3">UART3_TX</text>
<text x="150.6" y="136.9">IMU_SPI_SCK</text>
<text x="151.6" y="134.3">IMU_SPI_~{CS}</text>
<text x="175.3" y="136.9">IMU_SPI_SCK_</text>
<text x="149.9" y="139.4">IMU_SPI_MISO</text>
<text x="149.9" y="142">IMU_SPI_MOSI</text>
<text x="175.3" y="142">IMU_SPI_MOSI_</text>
<text x="43.2" y="148.3">FLASH_SPI_SCK</text>
<text x="43.2" y="145.8">FLASH_SPI_~{CS}</text>
<text x="68.6" y="148.3">IMU_SPI_SCK</text>
<text x="68.6" y="145.8">IMU_SPI_~{CS}</text>
<text x="92.7" y="148.3">OSD_SPI_SCK</text>
<text x="92.7" y="145.8">OSD_SPI_~{CS}</text>
<text x="118.1" y="148.3">I2C_SCK</text>
<text x="118.1" y="145.8">I2C_SDA</text>
<text x="43.2" y="150.9">FLASH_SPI_MISO</text>
<text x="43.2" y="153.4">FLASH_SPI_MOSI</text>
<text x="68.6" y="153.4">IMU_SPI_MOSI</text>
<text x="68.6" y="150.9">IMU_SPI_MISO</text>
<text x="92.7" y="153.4">OSD_SPI_MOSI</text>
<text x="92.7" y="150.9">OSD_SPI_MISO</text>
</g>
<g font-size="1.4" fill="#725600">
<text x="64.7" y="59.2">BUZZER-</text>
<text x="171.7" y="110">CURRENT_SENSE</text>
<text x="175.7" y="122.7">TELEMETRY</text>
</g>
<g font-size="1.1" fill="#a90000">
<text x="153.4" y="77" transform="rotate(-90 153.4 77)">4</text>
<text x="151.2" y="78.5">1</text>
<text x="153.4" y="81.5" transform="rotate(-90 153.4 81.5)">2</text>
<text x="155.1" y="78.5">3</text>
</g>
</svg>
